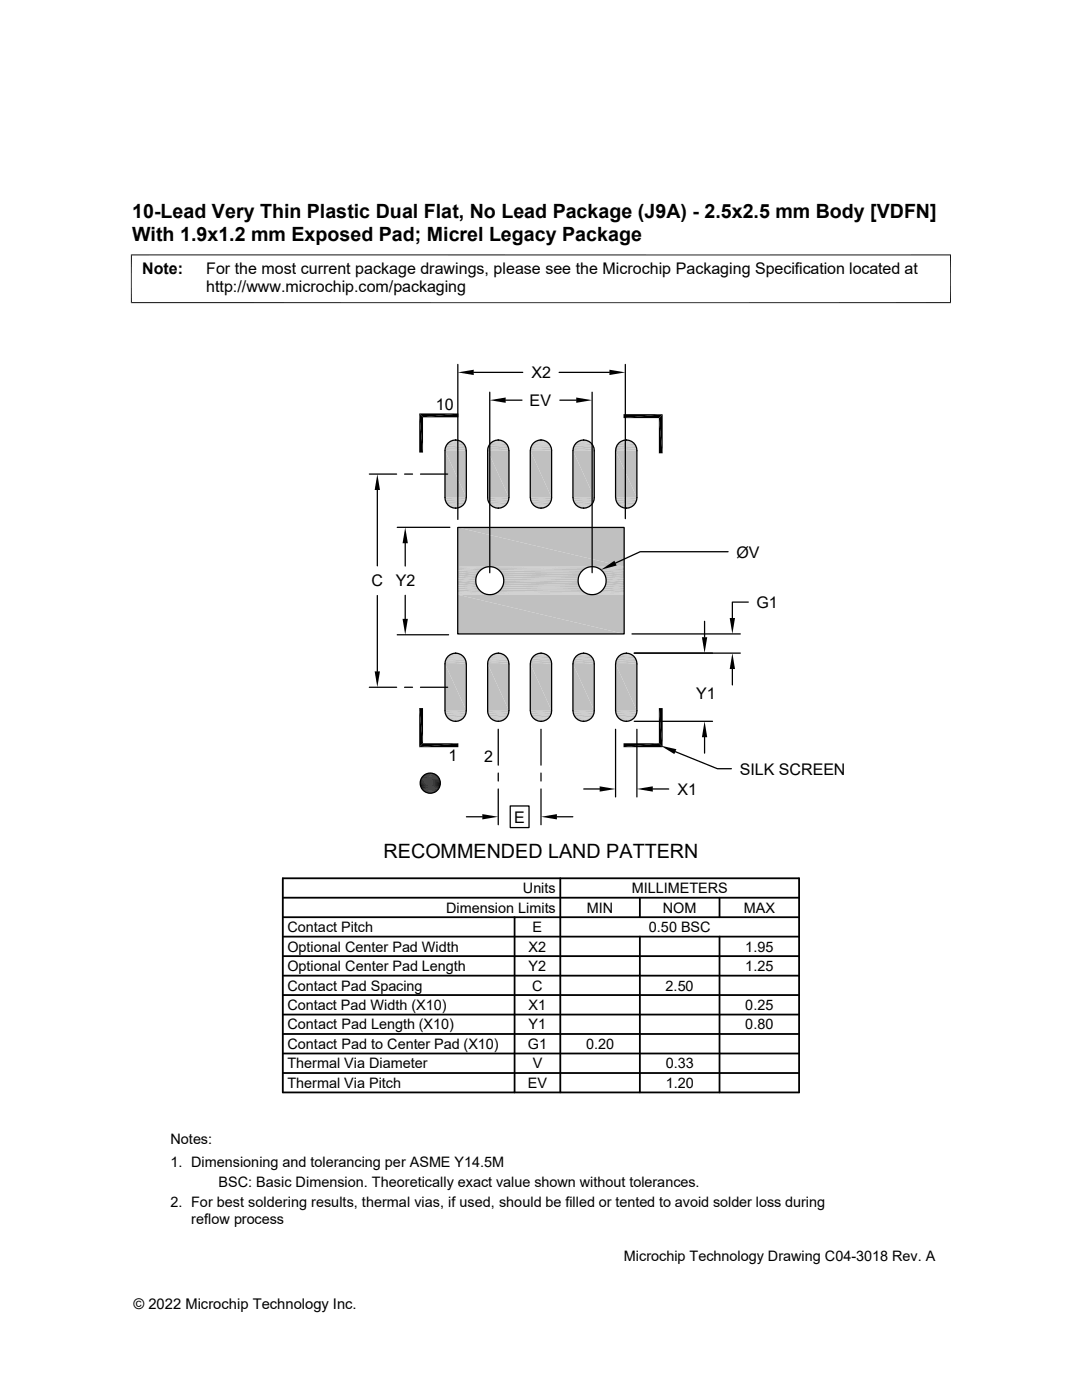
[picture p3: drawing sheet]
<svg xmlns="http://www.w3.org/2000/svg" width="216mm" height="279mm" viewBox="0 0 216 279" stroke-linecap="round" stroke-linejoin="round" font-family="sans-serif">
<g fill="#c0c0c0">
<path d="M90.6 87.8h.7z"/>
<path d="M99.1 87.8h.7z"/>
<path d="M107.6 87.8h.7z"/>
<path d="M116.1 87.8h.7z"/>
<path d="M124.6 87.8h.7z"/>
<path d="M107.5 87.8h.9z"/>
<path d="M107.6 87.8h.8z"/>
<path d="M124.2 87.9l.4-.1 1.1 .1z"/>
<path d="M124.6 87.8l1.1 .1z"/>
<path d="M115.7 87.9l.4-.1 1.1 .1z"/>
<path d="M116.1 87.8l1.1 .1z"/>
<path d="M107.2 87.9l.3-.1 1.1 .1z"/>
<path d="M107.5 87.8l1.1 .1z"/>
<path d="M98.7 87.9l.4-.1 1.1 .1z"/>
<path d="M99.1 87.8l1.1 .1z"/>
<path d="M90.2 87.9l.4-.1 1.1 .1z"/>
<path d="M90.6 87.8l1.1 .1z"/>
<path d="M107.1 88h1.7z"/>
<path d="M107.2 87.9l1.6 .1z"/>
</g>
<path d="M123.9 88h2.1" fill="none" stroke="#c0c0c0" stroke-width=".2"/>
<path d="M124.2 87.9h1.5l.3 .2z" fill="#c0c0c0"/>
<path d="M115.4 88h2.1" fill="none" stroke="#c0c0c0" stroke-width=".2"/>
<path d="M115.7 87.9h1.5l.3 .2z" fill="#c0c0c0"/>
<path d="M106.9 88h2.1" fill="none" stroke="#c0c0c0" stroke-width=".2"/>
<path d="M107.1 88h1.7l.2 .1z" fill="#c0c0c0"/>
<path d="M98.4 88h2.1" fill="none" stroke="#c0c0c0" stroke-width=".2"/>
<path d="M98.7 87.9h1.5l.3 .2z" fill="#c0c0c0"/>
<path d="M89.9 88h2.1" fill="none" stroke="#c0c0c0" stroke-width=".2"/>
<path d="M90.2 87.9h1.5l.3 .2z" fill="#c0c0c0"/>
<path d="M105.8 89.5h4.2M105.9 89.2h4M106.1 88.8h3.7M106.2 88.7h3.5M106.3 88.5h3.3M106.4 88.4h3.1M106.6 88.2h2.7M106.8 88.1h2.3" fill="none" stroke="#c0c0c0" stroke-width=".2"/>
<path d="M89.6 88.2h2.7M98.1 88.2h2.7M115.1 88.2h2.7M123.6 88.2h2.7" fill="none" stroke="#c0c0c0" stroke-width=".21"/>
<path d="M89.3 88.4h3.2M97.8 88.4h3.2M106 89h3.9M114.8 88.4h3.3M123.3 88.4h3.3" fill="none" stroke="#c0c0c0" stroke-width=".25"/>
<path d="M89.1 88.7h3.7M97.6 88.7h3.7M114.6 88.7h3.7M123.1 88.7h3.7" fill="none" stroke="#c0c0c0" stroke-width=".32"/>
<path d="M88.9 89h4M97.4 89h4M114.4 89h4M123 89h4" fill="none" stroke="#c0c0c0" stroke-width=".34"/>
<path d="M105.9 89.4h4.1" fill="none" stroke="#c0c0c0" stroke-width=".3"/>
<path d="M88.8 89.8h4.2M88.8 89.4h4.2M97.3 89.8h4.3M97.3 89.4h4.2M105.8 89.8h4.3M114.3 89.8h4.3M114.4 89.4h4.2M122.8 89.8h4.3M122.9 89.4h4.2" fill="none" stroke="#c0c0c0" stroke-width=".36"/>
<g fill="#c0c0c0">
<path d="M122.8 89.9l4.3 9.4h-4.3z"/>
<path d="M122.8 89.9h4.3v9.4z"/>
<path d="M114.3 89.9l4.3 9.4h-4.3z"/>
<path d="M114.3 89.9h4.3v9.4z"/>
<path d="M105.8 89.9l4.3 9.4h-4.3z"/>
<path d="M105.8 89.9h4.3v9.4z"/>
<path d="M97.3 89.9l4.3 9.4h-4.3z"/>
<path d="M97.3 89.9h4.3v9.4z"/>
<path d="M88.8 89.9l4.2 9.4h-4.2z"/>
<path d="M88.8 89.9h4.2v9.4z"/>
</g>
<path d="M88.8 99.5h4.2M97.3 99.5h4.3M105.8 99.5h4.3M114.3 99.5h4.3M122.8 99.5h4.3" fill="none" stroke="#c0c0c0" stroke-width=".38"/>
<path d="M88.8 99.9h4.2M97.3 99.9h4.2M105.8 99.9h4.2M114.4 99.9h4.2M122.9 99.9h4.2" fill="none" stroke="#c0c0c0" stroke-width=".36"/>
<path d="M88.9 100.2h4M89.1 100.5h3.7M97.4 100.2h4M97.6 100.5h3.7M105.9 100.2h4M106.1 100.5h3.7M114.4 100.2h4M114.6 100.5h3.7M123 100.2h4M123.1 100.5h3.7" fill="none" stroke="#c0c0c0" stroke-width=".32"/>
<path d="M89.3 100.8h3.2M97.8 100.8h3.2M106.3 100.8h3.3M114.8 100.8h3.3M123.3 100.8h3.3" fill="none" stroke="#c0c0c0" stroke-width=".25"/>
<path d="M89.6 101h2.7M98.1 101h2.7M106.6 101h2.7M115.1 101h2.7M123.6 101h2.7" fill="none" stroke="#c0c0c0" stroke-width=".21"/>
<path d="M123.9 101.1l1.8 .2h-1.5z" fill="#c0c0c0"/>
<path d="M123.9 101.2h2.1" fill="none" stroke="#c0c0c0" stroke-width=".2"/>
<path d="M115.4 101.1l1.8 .2h-1.5z" fill="#c0c0c0"/>
<path d="M115.4 101.2h2.1" fill="none" stroke="#c0c0c0" stroke-width=".2"/>
<path d="M106.9 101.1l1.8 .2h-1.5z" fill="#c0c0c0"/>
<path d="M106.9 101.2h2.1" fill="none" stroke="#c0c0c0" stroke-width=".2"/>
<path d="M98.4 101.1l1.8 .2h-1.5z" fill="#c0c0c0"/>
<path d="M98.4 101.2h2.1" fill="none" stroke="#c0c0c0" stroke-width=".2"/>
<path d="M89.9 101.1l1.8 .2h-1.5z" fill="#c0c0c0"/>
<path d="M89.9 101.2h2.1" fill="none" stroke="#c0c0c0" stroke-width=".2"/>
<g fill="#c0c0c0">
<path d="M90.6 101.4h.7z"/>
<path d="M99.1 101.4h.7z"/>
<path d="M107.6 101.4h.7z"/>
<path d="M116.1 101.4h.7z"/>
<path d="M124.6 101.4h.7z"/>
<path d="M124.2 101.3l1.1 .1z"/>
<path d="M124.2 101.3h1.5z"/>
<path d="M115.7 101.3l1.1 .1z"/>
<path d="M115.7 101.3h1.5z"/>
<path d="M107.2 101.3l1.1 .1z"/>
<path d="M107.2 101.3h1.5z"/>
<path d="M98.7 101.3l1.1 .1z"/>
<path d="M98.7 101.3h1.5z"/>
<path d="M90.2 101.3l1.1 .1z"/>
<path d="M90.2 101.3h1.5z"/>
<path d="M90.6 130.4h.6z"/>
<path d="M99.1 130.4h.7z"/>
<path d="M107.6 130.4h.7z"/>
<path d="M116.1 130.4h.7z"/>
<path d="M124.6 130.4h.7z"/>
<path d="M99 130.4h.8z"/>
<path d="M90.5 130.4h.8z"/>
<path d="M90.6 130.4h.7z"/>
<path d="M124.2 130.5h1.5z"/>
<path d="M124.6 130.4l1.1 .1z"/>
<path d="M115.7 130.5h1.5z"/>
<path d="M116.1 130.4l1.1 .1z"/>
<path d="M107.2 130.5h1.5z"/>
<path d="M107.6 130.4l1.1 .1z"/>
<path d="M98.7 130.5h1.4z"/>
<path d="M99 130.4l1.1 .1z"/>
<path d="M90.2 130.5h1.4z"/>
<path d="M90.5 130.4l1.1 .1z"/>
<path d="M98.6 130.5h1.6z"/>
<path d="M98.7 130.5h1.5z"/>
<path d="M90.1 130.5h1.6z"/>
<path d="M90.2 130.5h1.5z"/>
</g>
<path d="M123.9 130.6h2.1" fill="none" stroke="#c0c0c0" stroke-width=".2"/>
<path d="M124.2 130.5h1.5l.3 .1z" fill="#c0c0c0"/>
<path d="M115.4 130.6h2.1" fill="none" stroke="#c0c0c0" stroke-width=".2"/>
<path d="M115.7 130.5h1.5l.3 .1z" fill="#c0c0c0"/>
<path d="M106.9 130.6h2.1" fill="none" stroke="#c0c0c0" stroke-width=".2"/>
<path d="M107.2 130.5h1.5l.3 .1z" fill="#c0c0c0"/>
<path d="M98.4 130.6h2.1" fill="none" stroke="#c0c0c0" stroke-width=".2"/>
<path d="M98.6 130.5h1.6l.3 .1z" fill="#c0c0c0"/>
<path d="M89.9 130.6h2.1" fill="none" stroke="#c0c0c0" stroke-width=".2"/>
<path d="M90.1 130.5h1.6l.3 .1z" fill="#c0c0c0"/>
<g fill="none" stroke="#c0c0c0" stroke-width=".2">
<path d="M88.8 132.1h4.2M88.9 131.7h4M89.1 131.4h3.7M89.2 131.2h3.5M89.3 131h3.2M89.4 130.9h3M89.6 130.8h2.7M89.7 130.7h2.4M97.3 132.1h4.2M97.4 131.7h4M97.6 131.4h3.7M97.7 131.2h3.5"/>
<path d="M97.8 131h3.2M97.9 130.9h3M98.1 130.8h2.7M98.3 130.7h2.3"/>
</g>
<path d="M106.6 130.7h2.7M115.1 130.7h2.7M123.6 130.7h2.7" fill="none" stroke="#c0c0c0" stroke-width=".21"/>
<path d="M106.3 131h3.3M114.8 131h3.3M123.3 131h3.3" fill="none" stroke="#c0c0c0" stroke-width=".25"/>
<path d="M88.8 131.9h4.2M97.3 131.9h4.2M105.9 131.6h4M106.1 131.3h3.7M114.4 131.6h4M114.6 131.3h3.7M123 131.6h4M123.1 131.3h3.7" fill="none" stroke="#c0c0c0" stroke-width=".32"/>
<path d="M89 131.5h3.9M97.5 131.5h3.9" fill="none" stroke="#c0c0c0" stroke-width=".23"/>
<path d="M105.8 131.9h4.2M114.4 131.9h4.2M122.9 131.9h4.2" fill="none" stroke="#c0c0c0" stroke-width=".36"/>
<path d="M88.8 132.3h4.2M97.3 132.3h4.3M105.8 132.3h4.3M114.3 132.3h4.3M122.8 132.3h4.3" fill="none" stroke="#c0c0c0" stroke-width=".38"/>
<g fill="#c0c0c0">
<path d="M122.8 132.5l4.3 9.3h-4.3z"/>
<path d="M122.8 132.5h4.3v9.3z"/>
<path d="M114.3 132.5l4.3 9.3h-4.3z"/>
<path d="M114.3 132.5h4.3v9.3z"/>
<path d="M105.8 132.5l4.3 9.3h-4.3z"/>
<path d="M105.8 132.5h4.3v9.3z"/>
<path d="M97.3 132.5l4.3 9.3h-4.3z"/>
<path d="M97.3 132.5h4.3v9.3z"/>
<path d="M88.8 132.5l4.2 9.3h-4.2z"/>
<path d="M88.8 132.5h4.2v9.3z"/>
</g>
<path d="M88.8 142h4.2M88.8 142.4h4.2M97.3 142h4.3M97.3 142.4h4.2M105.8 142h4.3M105.8 142.4h4.2M114.3 142h4.3M114.4 142.4h4.2M122.8 142h4.3M122.9 142.4h4.2" fill="none" stroke="#c0c0c0" stroke-width=".36"/>
<path d="M88.9 142.7h4M97.4 142.7h4M105.9 142.7h4M114.4 142.7h4M123 142.7h4" fill="none" stroke="#c0c0c0" stroke-width=".34"/>
<path d="M89.1 143.1h3.7M97.6 143.1h3.7M106.1 143.1h3.7M114.6 143.1h3.7M123.1 143.1h3.7" fill="none" stroke="#c0c0c0" stroke-width=".32"/>
<path d="M89.3 143.3h3.2M97.8 143.3h3.2M106.3 143.3h3.3M114.8 143.3h3.3M123.3 143.3h3.3" fill="none" stroke="#c0c0c0" stroke-width=".25"/>
<path d="M89.6 143.6h2.7M98.1 143.6h2.7M106.6 143.6h2.7M115.1 143.6h2.7M123.6 143.6h2.7" fill="none" stroke="#c0c0c0" stroke-width=".21"/>
<path d="M123.9 143.7l1.8 .1h-1.5z" fill="#c0c0c0"/>
<path d="M123.9 143.8h2.1" fill="none" stroke="#c0c0c0" stroke-width=".2"/>
<path d="M115.4 143.7l1.8 .1h-1.5z" fill="#c0c0c0"/>
<path d="M115.4 143.8h2.1" fill="none" stroke="#c0c0c0" stroke-width=".2"/>
<path d="M106.9 143.7l1.8 .1h-1.5z" fill="#c0c0c0"/>
<path d="M106.9 143.8h2.1" fill="none" stroke="#c0c0c0" stroke-width=".2"/>
<path d="M98.4 143.7l1.8 .1h-1.5z" fill="#c0c0c0"/>
<path d="M98.4 143.8h2.1" fill="none" stroke="#c0c0c0" stroke-width=".2"/>
<path d="M89.9 143.7l1.8 .1h-1.5z" fill="#c0c0c0"/>
<path d="M89.9 143.8h2.1" fill="none" stroke="#c0c0c0" stroke-width=".2"/>
<g fill="#c0c0c0">
<path d="M90.6 143.9h.7z"/>
<path d="M99.1 143.9h.7z"/>
<path d="M107.6 143.9h.7z"/>
<path d="M116.1 143.9h.7z"/>
<path d="M124.6 143.9h.7z"/>
<path d="M124.2 143.8l1.1 .1z"/>
<path d="M124.2 143.8h1.5l-.4 .1z"/>
<path d="M115.7 143.8l1.1 .1z"/>
<path d="M115.7 143.8h1.5l-.4 .1z"/>
<path d="M107.2 143.8l1.1 .1z"/>
<path d="M107.2 143.8h1.5l-.4 .1z"/>
<path d="M98.7 143.8l1.1 .1z"/>
<path d="M98.7 143.8h1.5l-.4 .1z"/>
<path d="M90.2 143.8l1.1 .1z"/>
<path d="M90.2 143.8h1.5l-.4 .1z"/>
<path d="M91.3 105.3l33.2 7.8h-33.2z"/>
<path d="M91.3 105.3h33.2v7.8z"/>
</g>
<path d="M91.3 113.1h6.2M91.3 113.2h5.7M98 113.1h19.9M98.4 113.2h19.1M118.4 113.1h6.1M118.9 113.2h5.6" fill="none" stroke="#c0c0c0" stroke-width=".2"/>
<path d="M91.3 113.4h5.3M98.8 113.4h18.2M119.3 113.4h5.2" fill="none" stroke="#c0c0c0" stroke-width=".21"/>
<path d="M91.3 113.7h4.9M99.3 113.7h17.3M119.7 113.7h4.8" fill="none" stroke="#c0c0c0" stroke-width=".28"/>
<path d="M91.3 114h4.5M99.6 114h16.6M120.1 114h4.4" fill="none" stroke="#c0c0c0" stroke-width=".36"/>
<path d="M91.3 114.4h4.2M99.9 114.4h16M120.4 114.4h4.1" fill="none" stroke="#c0c0c0" stroke-width=".38"/>
<path d="M91.3 114.8h3.9M100.2 114.8h15.5M120.6 114.8h3.9" fill="none" stroke="#c0c0c0" stroke-width=".42"/>
<path d="M91.3 115.2h3.8M100.4 115.2h15.1M120.8 115.2h3.7" fill="none" stroke="#c0c0c0" stroke-width=".44"/>
<g fill="#c0c0c0">
<path d="M120.9 115.4l3.6 .5h-3.5z"/>
<path d="M120.9 115.4h3.6v.5z"/>
<path d="M100.5 115.4l14.8 .5h-14.8z"/>
<path d="M100.5 115.4h14.9l-.1 .5z"/>
<path d="M91.3 115.4l3.6 .5h-3.6z"/>
<path d="M91.3 115.4h3.7l-.1 .5z"/>
<path d="M121 115.9l3.5 .5h-3.6z"/>
<path d="M121 115.9h3.5v.5z"/>
<path d="M100.5 115.9l14.9 .5h-14.9z"/>
<path d="M100.5 115.9h14.8l.1 .5z"/>
<path d="M91.3 115.9l3.7 .5h-3.7z"/>
<path d="M91.3 115.9h3.6l.1 .5z"/>
</g>
<path d="M91.3 116.6h3.8M100.4 116.6h15.1M120.8 116.6h3.7" fill="none" stroke="#c0c0c0" stroke-width=".44"/>
<path d="M91.3 117h3.9M100.2 117h15.5M120.6 117h3.9" fill="none" stroke="#c0c0c0" stroke-width=".42"/>
<path d="M91.3 117.4h4.2M99.9 117.4h16M120.4 117.4h4.1" fill="none" stroke="#c0c0c0" stroke-width=".38"/>
<path d="M91.3 117.8h4.5M99.6 117.8h16.6M120.1 117.8h4.4" fill="none" stroke="#c0c0c0" stroke-width=".36"/>
<path d="M91.3 118.1h4.9M99.3 118.1h17.3M119.7 118.1h4.8" fill="none" stroke="#c0c0c0" stroke-width=".28"/>
<path d="M91.3 118.3h5.3M98.8 118.3h18.2M119.3 118.3h5.2" fill="none" stroke="#c0c0c0" stroke-width=".21"/>
<path d="M91.3 118.5h5.7M91.3 118.6h6.2M98 118.6h19.9M98.4 118.5h19.1M118.4 118.6h6.1M118.9 118.5h5.6" fill="none" stroke="#c0c0c0" stroke-width=".2"/>
<g fill="#c0c0c0">
<path d="M91.3 118.7l33.2 7.8h-33.2z"/>
<path d="M91.3 118.7h33.2v7.8z"/>
</g>
<g fill="none" stroke="#000" stroke-width=".25">
<path d="M91.4 72.7v31M94.5 74.3h9.8M97.7 78.3v36M100.9 79.9h3.3M111.6 74.3h10M111.7 79.9h3.3M118.2 78.3v36M124.8 72.7v30.8M73.7 94.6h5.4M75.3 97.8v15.1M80.7 94.6h1.6M83.9 94.6h5.4"/>
<path d="M90.9 87.8a2.1 2.1 0 0 0-2.1 2.1v9.4a2.1 2.1 0 0 0 2.1 2.1M90.9 87.8h.1M90.9 87.8a2.1 2.1 0 0 1 2.1 2.1v9.4a2.13 2.13 0 0 1-2.1 2.1M99.4 87.8a2.1 2.1 0 0 1 2.1 2.1M99.4 87.8a2.1 2.1 0 0 0-2.1 2.1v9.4a2.1 2.1 0 0 0 2.1 2.1M99.4 87.8h.1M101.5 99.3a2.1 2.1 0 0 1-2.1 2.1M101.6 89.9v9.4M105.8 89.9v9.4M105.8 99.3a2.1 2.1 0 0 0 2.1 2.1M107.9 87.8a2.1 2.1 0 0 0-2.1 2.1M107.9 87.8h.1"/>
<path d="M108 87.8a2.1 2.1 0 0 1 2.1 2.1v9.4a2.1 2.1 0 0 1-2.2 2.1M116.5 87.8a2.1 2.1 0 0 1 2.1 2.1v9.4a2.1 2.1 0 0 1-2.1 2.1M116.5 87.8a2.13 2.13 0 0 0-2.2 2.1v9.4a2.1 2.1 0 0 0 2.2 2.1M116.5 87.8h.1M122.8 89.9v9.4M122.9 99.3a2.1 2.1 0 0 0 2.1 2.1M125 87.8a2.1 2.1 0 0 1 2.1 2.1v9.4a2.1 2.1 0 0 1-2.1 2.1M125 87.8a2.1 2.1 0 0 0-2.1 2.1M125 87.8h.1M75.3 118.9v15.1M79.3 105.2h10.5M80.9 108.4v4.6"/>
<path d="M80.9 118.8v4.7M90.9 101.4h.1M91.3 105.3h33.2v21.2h-33.2zM99.4 101.4h.1M107.9 101.4h.1M116.5 101.4h.1M125 101.4h.1M145.3 110.1h-17.6l-4.9 2.3M73.7 137.2h5.4M79.3 126.7h10.2M80.7 137.2h1.6M83.9 137.2h5.4"/>
<path d="M90.9 130.4a2.1 2.1 0 0 0-2.1 2.1v9.3a2.1 2.1 0 0 0 2.1 2.2M90.9 130.3h.1M90.9 130.4a2.13 2.13 0 0 1 2.1 2.1v9.3a2.1 2.1 0 0 1-2.1 2.2M99.4 130.4a2.1 2.1 0 0 1 2.1 2.1M99.4 130.4a2.1 2.1 0 0 0-2.1 2.1v9.3a2.1 2.1 0 0 0 2.1 2.2M99.4 130.3h.1M101.6 132.5v9.3M105.8 132.5v9.3M107.9 130.4a2.1 2.1 0 0 0-2.1 2.1M107.9 130.3h.1M108 130.4a2.1 2.1 0 0 1 2.1 2.1v9.3a2.1 2.1 0 0 1-2.2 2.2M116.5 130.4a2.1 2.1 0 0 1 2.1 2.1v9.3a2.1 2.1 0 0 1-2.1 2.2"/>
<path d="M116.5 130.4a2.1 2.1 0 0 0-2.2 2.1v9.3a2.13 2.13 0 0 0 2.2 2.2M116.5 130.3h.1M122.8 132.5v9.3M125 130.4a2.1 2.1 0 0 1 2.1 2.1v9.3a2.1 2.1 0 0 1-2.1 2.2M125 130.4a2.1 2.1 0 0 0-2.1 2.1M125 130.3h.1M126.1 126.5h21.6M126.6 130.3h21.1M140.6 124v3.2M146.1 133.5v3.2M149.3 120.2h-3.2v3.1M90.9 144h.1"/>
<path d="M99.4 144h.1M99.4 145.5v7.2M99.4 154.3v1.6M99.4 157.5v7.1M101.5 141.8a2.1 2.1 0 0 1-2.1 2.2M105.8 141.8a2.1 2.1 0 0 0 2.1 2.2M107.9 144h.1M107.9 145.5v7.2M107.9 154.3v1.6M107.9 157.5v7.1M116.5 144h.1M116.5 157.5h3.2"/>
<path d="M122.8 145.5v13.5M122.9 141.8a2.1 2.1 0 0 0 2.1 2.2M125 144h.1M126.6 144h15.6M127.1 145.5v13.5M130.3 157.5h3.1M134.7 150l8.5 3.4h2.7M140.6 147.1v3.2M93.1 163h3.1M101.8 160.8h3.8v4.4h-3.8zM111.1 163h3.2"/>
<circle cx="97.7" cy="115.9" r="2.79"/>
<circle cx="118.2" cy="115.9" r="2.79"/>
<circle cx="85.8" cy="156.3" r="2.01"/>
</g>
<g fill="none" stroke="#000" stroke-width=".2">
<path d="M26.1 50.9h163.7M26.2 50.8v9.7M189.7 50.8v9.7M26.1 60.4h163.7M83.8 156h4.1M83.8 156.2h4.1M83.8 156.4h4.1M83.8 156.6h4.1M83.9 155.8h3.9M83.9 156.8h3.9M83.9 157h3.9M83.9 155.6h3.9"/>
<path d="M84 155.4h3.7M84 157.1h3.7M84 157.3h3.6M84 155.3h3.6M84.1 157.5h3.4M84.1 155.1h3.4M84.2 155h3.2M84.2 157.6h3.2M84.4 157.8h2.9M84.4 154.8h2.9M84.5 154.7h2.7M84.5 157.9h2.7"/>
<path d="M84.7 154.6h2.3M84.7 158h2.3M84.8 158.1h2M84.8 154.5h2"/>
</g>
<g fill="#000">
<path d="M91.4 74.3l3.1-.5v1zM97.7 79.9l3.2-.6v1.1zM115 79.3l3.2 .6-3.2 .5zM121.6 73.8l3.2 .5-3.2 .5zM75.3 94.6l.5 3.2h-1zM83.7 82.5l.7 7.8h-.7zM83.7 82.5h7.8l-7.1 .8zM83.7 82.5l.7 .8v7zM84.4 83.3l7.1-.8v.8zM124.4 82.7h7.8l-7.8 .7zM124.4 83.4l7.8-.7-.7 .7zM131.5 83.4l.7 7.1h-.7z"/>
<path d="M132.2 82.7v7.8l-.7-7.1zM80.9 105.2l.5 3.2h-1.1zM119.9 113.7l2.7-1.8 .4 1zM74.8 134h1l-.5 3.2zM80.3 123.5h1.1l-.5 3.2zM140.1 127.2h1l-.5 3.1zM146.1 130.3l.6 3.2h-1.1zM145.6 123.3h1.1l-.6 3.2zM83.7 141.3l.7 7-.7 .8zM83.7 141.3h.7v7zM84.8 158.1h1.9zM85 154.4l1.8 .1z"/>
<path d="M85 158.1l1.5 .1zM85 158.1h1.7zM85 154.4h1.7zM85.2 154.4h1.5zM85.2 158.2l1.1 .1zM85.2 158.2h1.3zM85.2 154.4h1.3zM85.4 154.3l1.1 .1zM85.4 158.3h.7zM85.4 158.3h.9zM85.4 154.3h.9zM85.6 154.3h.7z"/>
<path d="M85.6 158.3h.5zM85.6 154.3h.5zM83.7 149.1l7.8-.8v.8zM84.4 148.3h7.1l-7.8 .8zM119.7 156.9l3.1 .6-3.1 .5zM127.1 157.5l3.2-.6v1.1zM131.5 141.3l.7 7.8-.7-.8zM124.4 148.3h7.1l-7.1 .8zM131.5 141.3h.7v7.8zM124.4 149.1l7.1-.8 .7 .8zM131.8 148.8l3.2 .7-.4 1zM140.6 144l.5 3.1h-1z"/>
<path d="M96.2 162.5l3.2 .5-3.2 .5zM107.9 163l3.2-.5v1z"/>
</g>
<g fill="none" stroke="#000" stroke-width=".36">
<path d="M56.4 179.2h103M56.4 175.3h103v42.7h-103zM111.8 175.3v42.7M127.7 179.2v3.8M143.6 179.2v3.8M56.4 183h103M56.4 190.8h103M56.4 186.9h103M56.4 194.7h103M56.4 198.6h103M102.7 183v35M127.7 186.9v31.1"/>
<path d="M143.6 186.9v31.1M56.4 202.5h103M56.4 210.2h103M56.4 206.4h103M56.4 214.1h103"/>
</g>
<g font-size="3.9">
<text x="26.4" y="43.5">10-Lead Very Thin Plastic Dual Flat, No Lead Package (J9A) - 2.5x2.5 mm Body [VDFN]</text>
<text x="26.4" y="48">With 1.9x1.2 mm Exposed Pad; Micrel Legacy Package</text>
<text x="76.5" y="171.1">RECOMMENDED LAND PATTERN</text>
</g>
<g font-size="3.2">
<text x="28.4" y="54.6">Note:</text>
<text x="41.1" y="58.3">http://www.microchip.com/packaging</text>
<text x="41.1" y="54.6">For the most current package drawings, please see the Microchip Packaging Specification located at</text>
<text x="106.1" y="75.5">X2</text>
<text x="87" y="81.9">10</text>
<text x="105.7" y="81">EV</text>
<text x="146.9" y="111.3">ØV</text>
<text x="74.1" y="117">C</text>
<text x="79" y="117">Y2</text>
<text x="150.9" y="121.3">G1</text>
<text x="138.9" y="139.5">Y1</text>
<text x="89.5" y="152">1</text>
<text x="96.6" y="152">2</text>
<text x="147.6" y="154.6">SILK SCREEN</text>
<text x="135.2" y="158.6">X1</text>
<text x="102.6" y="164.1">E</text>
</g>
<g font-size="2.9">
<text x="104.3" y="178.2">Units</text>
<text x="126" y="178.2">MILLIMETERS</text>
<text x="89" y="182.1">Dimension Limits</text>
<text x="117.1" y="182.1">MIN</text>
<text x="132.3" y="182.1">NOM</text>
<text x="148.4" y="182.1">MAX</text>
<text x="57.3" y="189.9">Optional Center Pad Width</text>
<text x="57.3" y="186">Contact Pitch</text>
<text x="105.5" y="189.9">X2</text>
<text x="106.3" y="186">E</text>
<text x="129.5" y="186">0.50 BSC</text>
<text x="148.7" y="189.9">1.95</text>
<text x="57.3" y="197.7">Contact Pad Spacing</text>
<text x="57.3" y="193.8">Optional Center Pad Length</text>
<text x="105.5" y="193.8">Y2</text>
<text x="106.2" y="197.7">C</text>
<text x="132.8" y="197.7">2.50</text>
<text x="148.7" y="193.8">1.25</text>
<text x="57.3" y="201.6">Contact Pad Width (X10)</text>
<text x="105.5" y="201.6">X1</text>
<text x="148.7" y="201.6">0.25</text>
<text x="57.3" y="209.3">Contact Pad to Center Pad (X10)</text>
<text x="57.3" y="205.4">Contact Pad Length (X10)</text>
<text x="105.3" y="209.3">G1</text>
<text x="105.5" y="205.4">Y1</text>
<text x="116.9" y="209.3">0.20</text>
<text x="148.7" y="205.4">0.80</text>
<text x="57.3" y="213.2">Thermal Via Diameter</text>
<text x="106.3" y="213.2">V</text>
<text x="132.8" y="213.2">0.33</text>
<text x="57.3" y="217.1">Thermal Via Pitch</text>
<text x="105.3" y="217.1">EV</text>
<text x="132.8" y="217.1">1.20</text>
<text x="34" y="228.3">Notes:</text>
<text x="34" y="232.9">1. Dimensioning and tolerancing per ASME Y14.5M</text>
<text x="43.6" y="236.9">BSC: Basic Dimension. Theoretically exact value shown without tolerances.</text>
<text x="34" y="241">2. For best soldering results, thermal vias, if used, should be filled or tented to avoid solder loss during</text>
<text x="38.1" y="244.3">reflow process</text>
<text x="124.5" y="251.7">Microchip Technology Drawing C04-3018 Rev. A</text>
<text x="26.6" y="261.3">© 2022 Microchip Technology Inc.</text>
</g>
</svg>
